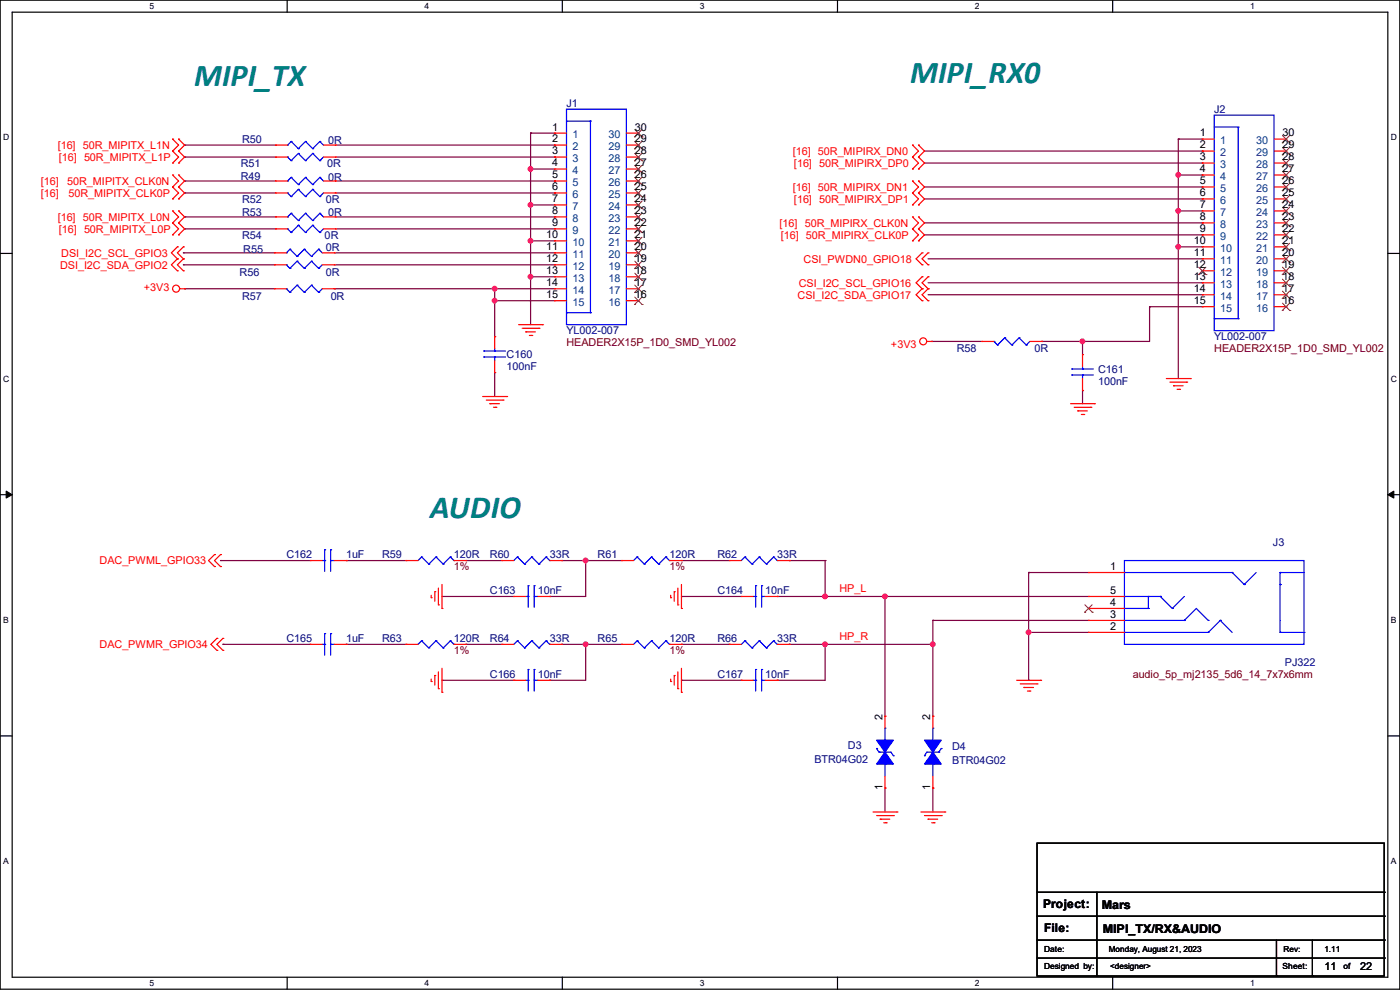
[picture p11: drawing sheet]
<svg xmlns="http://www.w3.org/2000/svg" width="297mm" height="210mm" viewBox="0 0 297 210" stroke-linecap="round" stroke-linejoin="round" font-family="sans-serif">
<path d="M0 0h297v209.8h-297zM2.6 2.6h291.8v204.7h-291.8z" fill="none" stroke="#000" stroke-width=".25"/>
<g fill="#fff">
<path d="M31.7 .3h1v2h-1z"/>
<path d="M31.7 207.6h1v1.9h-1z"/>
</g>
<path d="M60.9 0v2.6M60.9 207.3v2.5" fill="none" stroke="#000" stroke-width=".25"/>
<g fill="#fff">
<path d="M90.1 .3h1v2h-1z"/>
<path d="M90.1 207.6h1v1.9h-1z"/>
</g>
<path d="M119.3 0v2.6M119.3 207.3v2.5" fill="none" stroke="#000" stroke-width=".25"/>
<g fill="#fff">
<path d="M148.5 .3h.9v2h-.9z"/>
<path d="M148.5 207.6h.9v1.9h-.9z"/>
</g>
<path d="M177.7 0v2.6M177.7 207.3v2.5" fill="none" stroke="#000" stroke-width=".25"/>
<g fill="#fff">
<path d="M206.8 .3h1v2h-1z"/>
<path d="M206.8 207.6h1v1.9h-1z"/>
</g>
<path d="M236.1 0v2.6M236.1 207.3v2.5" fill="none" stroke="#000" stroke-width=".25"/>
<g fill="#fff">
<path d="M265.2 .3h1v2h-1z"/>
<path d="M265.2 207.6h1v1.9h-1z"/>
<path d="M.7 28.2h1.2v1.9h-1.2z"/>
<path d="M295.1 28.2h1.2v1.9h-1.2z"/>
<path d="M.7 79.3h1.2v2h-1.2z"/>
<path d="M295.1 79.3h1.2v2h-1.2z"/>
</g>
<path d="M0 53.8h2.6M294.4 53.8h2.6" fill="none" stroke="#000" stroke-width=".25"/>
<g fill="#fff">
<path d="M.7 130.5h1.2v2h-1.2z"/>
<path d="M295.1 130.5h1.1v2h-1.1z"/>
</g>
<path d="M0 104.9h2.6M294.4 104.9h2.6" fill="none" stroke="#000" stroke-width=".25"/>
<path d="M1.3 104.2l1.3 .7-1.3 .8zM294.4 104.9l1.3-.7v1.5z" fill="#000" stroke="#000" stroke-width=".21"/>
<g fill="#fff">
<path d="M.7 181.7h1.2v2h-1.2z"/>
<path d="M295.1 181.7h1.1v2h-1.1z"/>
</g>
<g fill="none" stroke="#000" stroke-width=".25">
<path d="M0 156.1h2.6M294.4 156.1h2.6M220 178.9h73.7v28.2h-73.7zM220 189.3h73.7M220 194.4h73.7M220 199.4h73.7M232.7 189.3v17.8M270.8 199.4v7.7M278.4 199.4v7.7M293.7 189.3h.1M293.7 194.4h.1M293.7 199.4h.1"/>
<path d="M220 203.2h73.7M232.7 207.1h.1M270.8 207.1h.1M278.4 207.1h.1M293.7 203.2h.1"/>
</g>
<g fill="none" stroke="#800040" stroke-width=".25">
<path d="M39.2 30.8h.1M39.2 33.3h.1M39.2 38.4h.1M39.2 30.8h19.3M39.2 33.3h19.3M39.2 38.4h19.3M71.2 30.8h46.4M71.2 33.3h46.4M71.2 38.4h46.4M112.6 28.2h.1M112.6 35.9h.1M112.6 28.2h5"/>
<path d="M112.6 28.2v40.7M112.6 35.9h5M117.6 30.8h.1M117.6 33.3h.1M117.6 38.4h.1M196.1 32h59M196.1 34.6h59M196.1 39.7h59M250 29.5h.1M250 37.1h.1M250 29.5h5.1M250 29.5v50.8"/>
<path d="M250 37.1h5.1M255.1 32h.1M255.1 34.6h.1M255.1 39.7h.1M255.1 37.1h.1M38.9 56.2h.1M38.9 53.6h.1M38.9 53.6h19.3M38.9 56.2h19.3M39.2 46h.1M39.2 48.6h.1M39.2 40.9h.1"/>
<path d="M39.2 40.9h19.3M39.2 46h19.3M39.2 48.6h19.3M70.9 53.6h46.7M70.9 56.2h46.7M71.2 40.9h46.4M71.2 46h46.4M71.2 48.6h46.4M112.6 43.5h.1M112.6 51.1h.1M112.6 58.7h.1M112.6 43.5h5"/>
<path d="M112.6 51.1h5M112.6 58.7h5M117.6 40.9h.1M117.6 46h.1M117.6 48.6h.1M117.6 53.6h.1M117.6 56.2h.1M196.1 42.2h59M196.1 47.3h59M196.1 49.8h59M196.9 54.9h58.2M196.9 60h58.2"/>
<path d="M250 44.7h.1M250 52.4h.1M250 44.7h5.1M250 52.4h5.1M255.1 42.2h.1M255.1 47.3h.1M255.1 49.8h.1M255.1 54.9h.1M255.1 60h.1M39.2 61.3h.1M39.2 61.3h19M70.9 61.3h.1"/>
<path d="M70.9 61.3h46.7M104.9 63.8h.1M104.9 71.4h.1M104.9 79h.1M104.9 61.3h.1M104.9 63.8h12.7M104.9 61.3v10.1M104.9 79v5.1M196.9 62.5h58.2M197.7 72.4h.1M197.7 72.4h10.6M221 72.4h.1"/>
<path d="M229.7 72.4h.1M229.7 72.4v2.8M243.9 65.1h.1M243.9 65.1v7.3h-22.9M243.9 65.1h11.2M255.1 62.5h.1M229.7 82.8h.1M229.7 82.8v2.8M46.8 118.9h.1M46.8 118.9h19M73.4 118.9h.1M73.4 118.9h12.7"/>
<path d="M98.8 118.9h.1M98.8 118.9h7.7M119.2 118.9h.1M119.2 118.9h12.7M124.2 118.9h.1M124.2 118.9v7.6h-7.6M144.6 118.9h.1M144.6 118.9h10.1M167.4 118.9h.1M167.4 118.9h7.6M175 118.9h.1M175 118.9v7.6"/>
<path d="M47.3 136.7h.1M47.3 136.7h18.5M73.4 136.7h.1M73.4 136.7h12.7M93.8 126.5h.1M93.8 126.5h15.2M98.8 136.7h.1M98.8 136.7h7.7M116.6 126.5h.1M119.2 136.7h.1M119.2 136.7h12.7M124.2 136.7h.1"/>
<path d="M124.2 136.7v7.6h-7.6M144.6 136.7h.1M144.6 126.5h.1M144.6 136.7h10.1M144.6 126.5h12.7M164.9 126.5h.1M164.9 126.5h66M167.4 136.7h.1M167.4 136.7h30.5M175 136.7h.1M175 126.5h.1M175 136.7v7.6h-10.1"/>
<path d="M187.7 126.5h.1M187.7 126.5v25.4M197.9 131.6h.1M197.9 131.6v20.3M197.9 131.6h33M218.2 134.2h.1M218.2 121.5h.1M218.2 134.2h12.7M218.2 121.5v22.8M218.2 121.5h12.7M93.8 144.3h.1M93.8 144.3h15.2"/>
<path d="M116.6 144.3h.1M144.6 144.3h.1M144.6 144.3h12.7M164.9 144.3h.1M187.7 151.9h.1M197.9 151.9h.1M218.2 144.3h.1M187.7 167.2h.1M187.7 167.2v5.1M197.9 167.2h.1M197.9 167.2v5.1"/>
</g>
<g fill="#f0f" stroke="#f0f" stroke-width=".25">
<circle cx="112.5" cy="35.8" r=".49"/>
<circle cx="112.5" cy="43.5" r=".49"/>
<circle cx="112.5" cy="58.7" r=".49"/>
<circle cx="112.5" cy="51.1" r=".49"/>
<circle cx="104.9" cy="63.8" r=".49"/>
<circle cx="124.2" cy="136.7" r=".49"/>
<circle cx="124.2" cy="118.9" r=".49"/>
<circle cx="175" cy="126.5" r=".49"/>
<circle cx="197.9" cy="136.7" r=".49"/>
<circle cx="175" cy="136.7" r=".49"/>
<circle cx="187.7" cy="126.5" r=".49"/>
<circle cx="218.2" cy="134.1" r=".49"/>
<circle cx="229.6" cy="72.4" r=".49"/>
<circle cx="250" cy="37.1" r=".49"/>
<circle cx="250" cy="44.7" r=".49"/>
<circle cx="250" cy="52.3" r=".49"/>
<circle cx="104.9" cy="61.2" r=".49"/>
</g>
<g fill="none" stroke="#f00" stroke-width=".25">
<path d="M36.6 32h.1M36.6 29.5h.1M36.6 34.6h.1M36.6 39.7h.1M36.6 37.1h.1M36.6 29.5l1.3 1.3-1.3 1.2M36.6 32l1.3 1.3-1.3 1.3M36.6 37.1l1.3 1.3-1.3 1.3M36.6 39.7l1.3 1.2-1.3 1.3M37.9 29.5h.1M37.9 32h.1M37.9 34.6h.1"/>
<path d="M37.9 37.1h.1M37.9 39.7h.1M37.9 29.5l1.3 1.3-1.3 1.2M37.9 32l1.3 1.3-1.3 1.3M37.9 37.1l1.3 1.3-1.3 1.3M37.9 39.7l1.3 1.2-1.3 1.3M58.5 30.8h.1M58.5 33.3h.1M58.5 38.4h.1M58.5 30.8h2.5M58.5 33.3h2.5M58.5 38.4h2.5"/>
<path d="M68.6 30.8h2.6M68.6 33.3h2.6M68.6 38.4h2.6M71.2 30.8h.1M71.2 33.3h.1M71.2 38.4h.1M117.6 28.2h.1M117.6 30.8h.1M117.6 33.3h.1M117.6 35.9h.1M117.6 38.4h.1M117.6 30.8h2.6"/>
<path d="M117.6 33.3h2.6M117.6 28.2h2.6M117.6 35.9h2.6M117.6 38.4h2.6M132.9 30.8h2.5M132.9 33.3h2.5M132.9 28.2h2.5M132.9 35.9h2.5M132.9 38.4h2.5M135.4 28.2h.1M135.4 30.8h.1M135.4 33.3h.1"/>
<path d="M135.4 35.9h.1M135.4 38.4h.1M193.6 33.3h.1M193.6 30.8h.1M193.6 38.4h.1M193.6 35.9h.1M193.6 30.8l1.3 1.2-1.3 1.3M193.6 38.4l1.3 1.3-1.3 1.2M193.6 33.3l1.3 1.3-1.3 1.3M194.9 30.8h.1M194.9 33.3h.1M194.9 38.4h.1"/>
<path d="M194.9 35.9h.1M194.9 30.8l1.2 1.2-1.2 1.3M194.9 38.4l1.2 1.3-1.2 1.2M194.9 33.3l1.2 1.3-1.2 1.3M255.1 29.5h.1M255.1 32h.1M255.1 34.6h.1M255.1 37.1h.1M255.1 39.7h.1M255.1 29.5h2.5M255.1 32h2.5M255.1 34.6h2.5"/>
<path d="M255.1 37.1h2.5M255.1 39.7h2.5M270.3 29.5h2.5M270.3 32h2.5M270.3 34.6h2.5M270.3 37.1h2.5M270.3 39.7h2.5M272.8 29.5h.1M272.8 32h.1M272.8 34.6h.1M272.8 37.1h.1M272.8 39.7h.1"/>
<path d="M36.6 47.3h.1M36.6 44.7h.1M36.6 49.8h.1M36.6 42.2h.1M36.6 44.7l1.3 1.3-1.3 1.3M36.6 47.3l1.3 1.3-1.3 1.2M37.6 54.9h.1M37.6 57.4h.1M37.6 52.4h.1M37.6 54.9l-1.2 1.3 1.2 1.2M37.6 52.4l-1.2 1.2 1.2 1.3M37.9 44.7h.1"/>
<path d="M37.9 47.3h.1M37.9 49.8h.1M37.9 42.2h.1M37.9 44.7l1.3 1.3-1.3 1.3M37.9 47.3l1.3 1.3-1.3 1.2M38.9 54.9h.1M38.9 57.4h.1M38.9 52.4h.1M38.9 54.9l-1.3 1.3 1.3 1.2M38.9 52.4l-1.3 1.2 1.3 1.3M58.2 56.2h.1M58.2 53.6h.1"/>
<path d="M58.2 56.2h2.5M58.2 53.6h2.5M58.5 48.6h.1M58.5 46h.1M58.5 40.9h.1M58.5 48.6h2.5M58.5 46h2.5M58.5 40.9h2.5M68.4 56.2h2.5M68.4 53.6h2.5M68.6 48.6h2.6M68.6 46h2.6"/>
<path d="M68.6 40.9h2.6M70.9 56.2h.1M70.9 53.6h.1M71.2 48.6h.1M71.2 46h.1M71.2 40.9h.1M117.6 40.9h.1M117.6 43.5h.1M117.6 46h.1M117.6 48.6h.1M117.6 51.1h.1M117.6 53.6h.1"/>
<path d="M117.6 56.2h.1M117.6 58.7h.1M117.6 48.6h2.6M117.6 46h2.6M117.6 40.9h2.6M117.6 56.2h2.6M117.6 43.5h2.6M117.6 51.1h2.6M117.6 53.6h2.6M117.6 58.7h2.6M132.9 48.6h2.5M132.9 46h2.5"/>
<path d="M132.9 40.9h2.5M132.9 56.2h2.5M132.9 43.5h2.5M132.9 51.1h2.5M132.9 53.6h2.5M132.9 58.7h2.5M135.4 40.9h.1M135.4 43.5h.1M135.4 46h.1M135.4 48.6h.1M135.4 51.1h.1M135.4 53.6h.1"/>
<path d="M135.4 56.2h.1M135.4 58.7h.1M193.6 40.9h.1M193.6 48.6h.1M193.6 46h.1M193.6 43.5h.1M193.6 51.1h.1M193.6 46l1.3 1.3-1.3 1.3M193.6 40.9l1.3 1.3-1.3 1.3M193.6 48.6l1.3 1.2-1.3 1.3M194.9 40.9h.1M194.9 46h.1"/>
<path d="M194.9 48.6h.1M194.9 43.5h.1M194.9 51.1h.1M194.9 46l1.2 1.3-1.2 1.3M194.9 40.9l1.2 1.3-1.2 1.3M194.9 48.6l1.2 1.2-1.2 1.3M195.6 58.7h.1M195.6 53.6h.1M195.6 56.2h.1M195.6 58.7l-1.2 1.3 1.2 1.3M195.6 53.6l-1.2 1.3 1.2 1.3M196.9 58.7h.1"/>
<path d="M196.9 53.6h.1M196.9 56.2h.1M196.9 58.7l-1.3 1.3 1.3 1.3M196.9 53.6l-1.3 1.3 1.3 1.3M255.1 42.2h.1M255.1 44.7h.1M255.1 47.3h.1M255.1 49.8h.1M255.1 52.4h.1M255.1 54.9h.1M255.1 57.4h.1M255.1 60h.1"/>
<path d="M255.1 42.2h2.5M255.1 44.7h2.5M255.1 47.3h2.5M255.1 49.8h2.5M255.1 52.4h2.5M255.1 54.9h2.5M255.1 57.4h2.5M255.1 60h2.5M270.3 42.2h2.5M270.3 44.7h2.5M270.3 47.3h2.5M270.3 49.8h2.5"/>
<path d="M270.3 52.4h2.5M270.3 54.9h2.5M270.3 57.4h2.5M270.3 60h2.5M272.8 42.2h.1M272.8 44.7h.1M272.8 47.3h.1M272.8 49.8h.1M272.8 52.4h.1M272.8 54.9h.1M272.8 57.4h.1M272.8 60h.1"/>
<path d="M38.1 61.3h1.1M39.2 61.3h.1M58.2 61.3h.1M58.2 61.3h2.5M68.4 61.3h2.5M70.9 61.3h.1M104.9 71.4h.1M104.9 79h.1M104.9 71.4v2.6M104.9 76.5v2.5M110 68.9h5.1M110.8 69.6h3.5"/>
<path d="M111.5 70.4h.1M111.5 70.4h2.1M112.3 71.2h.5M112.8 71.2h.1M114.3 69.6h.1M115.1 68.9h.1M117.6 61.3h.1M117.6 63.8h.1M117.6 61.3h2.6M117.6 63.8h2.6M132.9 61.3h2.5M132.9 63.8h2.5"/>
<path d="M135.4 61.3h.1M135.4 63.8h.1M195.6 61.3h.1M195.6 63.8h.1M195.6 61.3l-1.2 1.2 1.2 1.3M196.6 72.4h1.1M196.9 61.3h.1M196.9 63.8h.1M196.9 61.3l-1.3 1.2 1.3 1.3M197.7 72.4h.1M208.3 72.4h.1M208.3 72.4h2.6"/>
<path d="M218.5 72.4h2.5M221 72.4h.1M229.7 75.2h.1M229.7 75.2v2.6M255.1 62.5h.1M255.1 65.1h.1M255.1 62.5h2.5M255.1 65.1h2.5M270.3 62.5h2.5M270.3 65.1h2.5M272.8 62.5h.1M272.8 65.1h.1"/>
<path d="M102.4 84.1h5.1M103.2 84.9h3.5M103.9 85.6h.1M103.9 85.6h2.1M104.7 86.4h.5M105.2 86.4h.1M106.7 84.9h.1M107.5 84.1h.1M227.1 85.6h5.1M227.9 86.4h3.5M228.6 87.2h.1M228.6 87.2h2.1"/>
<path d="M229.4 87.9h.5M229.7 82.8h.1M229.7 80.3v2.5M229.9 87.9h.1M231.4 86.4h.1M232.2 85.6h.1M247.4 80.3h5.1M248.2 81.1h3.6M249 81.8h.1M249 81.8h2M249.7 82.6h.5M250.2 82.6h.1"/>
<path d="M251.8 81.1h.1M252.5 80.3h.1M45.5 117.6h.1M45.5 117.6l-1.3 1.3 1.3 1.3M46.8 117.6h.1M46.8 117.6l-1.3 1.3 1.3 1.3M65.8 118.9h.1M65.8 118.9h2.6M70.9 118.9h2.5M73.4 118.9h.1M86.1 118.9h.1M86.1 118.9h2.6"/>
<path d="M96.3 118.9h2.5M98.8 118.9h.1M106.5 118.9h.1M106.5 118.9h2.5M116.6 118.9h2.6M119.2 118.9h.1M131.9 118.9h.1M131.9 118.9h2.5M142 118.9h2.6M144.6 118.9h.1M154.7 118.9h.1M154.7 118.9h2.6"/>
<path d="M164.9 118.9h2.5M167.4 118.9h.1M45.5 120.2h.1M46 135.4h.1M46 138h.1M46 135.4l-1.3 1.3 1.3 1.3M46.8 120.2h.1M47.3 135.4h.1M47.3 138h.1M47.3 135.4l-1.3 1.3 1.3 1.3M65.8 136.7h.1M65.8 136.7h2.6"/>
<path d="M70.9 136.7h2.5M73.4 136.7h.1M86.1 136.7h.1M86.1 136.7h2.6M91.5 126.8h.1M91.5 126.3v.5M92.2 125.5h.1M92.2 125.5v2.1M93 128.3h.1M93 124.8v3.5M93.8 129.1h.1M93.8 124v5.1"/>
<path d="M96.3 136.7h2.5M98.8 136.7h.1M106.5 136.7h.1M106.5 136.7h2.5M109 126.5h.1M109 126.5h2.5M114.1 126.5h2.5M116.6 126.5h.1M116.6 136.7h2.6M119.2 136.7h.1M131.9 136.7h.1M131.9 136.7h2.5"/>
<path d="M142 136.7h2.6M142.3 126.8h.1M142.3 126.3v.5M143 125.5h.1M143 125.5v2.1M143.8 128.3h.1M143.8 124.8v3.5M144.6 129.1h.1M144.6 136.7h.1M144.6 124v5.1M154.7 136.7h.1M154.7 136.7h2.6"/>
<path d="M157.3 126.5h.1M157.3 126.5h2.5M162.3 126.5h2.6M164.9 126.5h.1M164.9 136.7h2.5M167.4 136.7h.1M230.9 121.5h.1M230.9 126.5h.1M230.9 129.1h.1M230.9 131.6h.1M230.9 134.2h.1M230.9 126.5h7.6"/>
<path d="M230.9 121.5h7.6M230.9 129.1h7.6M230.9 131.6h7.6M230.9 134.2h7.6M91.5 144.6h.1M91.5 144.1v.5M92.2 143.3h.1M92.2 143.3v2M93 146.1h.1M93 142.5v3.6M93.8 146.9h.1M93.8 141.8v5.1"/>
<path d="M109 144.3h.1M109 144.3h2.5M114.1 144.3h2.5M116.6 144.3h.1M142.3 144.6h.1M142.3 144.1v.5M143 143.3h.1M143 143.3v2M143.8 146.1h.1M143.8 142.5v3.6M144.6 146.9h.1M144.6 141.8v5.1"/>
<path d="M157.3 144.3h.1M157.3 144.3h2.5M162.3 144.3h2.6M164.9 144.3h.1M187.7 151.9h.1M187.7 151.9v2.6M197.9 151.9h.1M197.9 151.9v2.6M215.7 144.3h5.1M216.5 145.1h3.5M217.2 145.8h.1M217.2 145.8h2"/>
<path d="M218 146.6h.5M218.5 146.6h.1M220 145.1h.1M220.8 144.3h.1M185.2 172.3h5.1M186 173h3.5M186.7 173.8h.1M186.7 173.8h2.1M187.5 174.5h.5M187.7 167.2h.1M187.7 164.6v2.6M188 174.5h.1"/>
<path d="M189.5 173h.1M190.3 172.3h.1M195.4 172.3h5M196.1 173h3.6M196.9 173.8h.1M196.9 173.8h2M197.7 174.5h.5M197.9 167.2h.1M197.9 164.6v2.6M198.2 174.5h.1M199.7 173h.1M200.4 172.3h.1"/>
<circle cx="37.4" cy="61.2" r=".74"/>
<circle cx="195.9" cy="72.4" r=".74"/>
</g>
<g fill="none" stroke="#00f" stroke-width=".25">
<path d="M61 30.8h.1M61 33.3h.1M61 38.4h.1M61 33.3l.8 .8M61.8 30h.1M61.8 34.1h.1M61.8 37.6h.1M61.8 30l1.5 1.5M61.8 30l-.8 .8M61.8 37.6l1.5 1.6M61.8 37.6l-.8 .8M63.3 31.5h.1"/>
<path d="M63.3 32.6h.1M63.3 39.2h.1M63.3 32.6l1.5 1.5M63.3 32.6l-1.5 1.5M64.8 30h.1M64.8 34.1h.1M64.8 37.6h.1M64.8 30l1.5 1.5M64.8 30l-1.5 1.5M64.8 37.6l1.5 1.6M64.8 37.6l-1.5 1.6M66.3 31.5h.1"/>
<path d="M66.3 32.6h.1M66.3 39.2h.1M66.3 32.6l1.6 1.5M66.3 32.6l-1.5 1.5M67.9 30h.1M67.9 34.1h.1M67.9 37.6h.1M67.9 30l.7 .8M67.9 30l-1.6 1.5M67.9 37.6l.7 .8M67.9 37.6l-1.6 1.6M68.6 33.3l-.7 .8"/>
<path d="M120.2 23.2h12.7v45.7h-12.7zM120.2 25.7h5.1M125.3 25.7h.1M125.3 25.7v40.6M257.6 24.4h12.7v45.7h-12.7zM257.6 27h5.1M262.7 27h.1M262.7 27v40.6M60.7 56.2h.1M60.7 53.6h.1M60.7 56.2l.8 .7M61 48.6h.1"/>
<path d="M61 46h.1M61 40.9h.1M61 48.6l.8 .7M61 40.9l.8 .8M61.5 56.9h.1M61.5 52.9h.1M61.5 52.9l1.5 1.5M61.5 52.9l-.8 .7M61.8 49.3h.1M61.8 45.3h.1M61.8 41.7h.1M61.8 45.3l1.5 1.5"/>
<path d="M61.8 45.3l-.8 .7M63 55.4h.1M63 54.4h.1M63 55.4l1.6 1.5M63 55.4l-1.5 1.5M63.3 47.8h.1M63.3 46.8h.1M63.3 40.2h.1M63.3 47.8l1.5 1.5M63.3 47.8l-1.5 1.5M63.3 40.2l1.5 1.5M63.3 40.2l-1.5 1.5"/>
<path d="M64.6 56.9h.1M64.6 52.9h.1M64.6 52.9l1.5 1.5M64.6 52.9l-1.6 1.5M64.8 49.3h.1M64.8 45.3h.1M64.8 41.7h.1M64.8 45.3l1.5 1.5M64.8 45.3l-1.5 1.5M66.1 55.4h.1M66.1 54.4h.1M66.1 55.4l1.5 1.5"/>
<path d="M66.1 55.4l-1.5 1.5M66.3 47.8h.1M66.3 46.8h.1M66.3 40.2h.1M66.3 47.8l1.6 1.5M66.3 47.8l-1.5 1.5M66.3 40.2l1.6 1.5M66.3 40.2l-1.5 1.5M67.6 56.9h.1M67.6 52.9h.1M67.6 52.9l.8 .7M67.6 52.9l-1.5 1.5"/>
<path d="M67.9 49.3h.1M67.9 45.3h.1M67.9 41.7h.1M67.9 45.3l.7 .7M67.9 45.3l-1.6 1.5M68.4 56.2l-.8 .7M68.6 48.6l-.7 .7M68.6 40.9l-.7 .8M60.7 61.3h.1M60.7 61.3l.8 .7M61.5 62h.1M63 60.5h.1"/>
<path d="M63 60.5l1.6 1.5M63 60.5l-1.5 1.5M64.6 62h.1M66.1 60.5h.1M66.1 60.5l1.5 1.5M66.1 60.5l-1.5 1.5M67.6 62h.1M68.4 61.3l-.8 .7M102.7 74.5h.1M102.7 75.7h.1M102.7 74.5h4.5M102.7 75.7h4.5"/>
<path d="M104.9 75.7h.1M104.9 74.5h.1M104.9 74v.5M104.9 75.7v.8M120.2 66.3h.1M120.2 66.3h5.1M125.3 66.3h.1M210.9 72.4h.1M210.9 72.4l.7 .8M211.6 73.2h.1M213.1 71.7h.1M213.1 71.7l1.6 1.5"/>
<path d="M213.1 71.7l-1.5 1.5M214.7 73.2h.1M216.2 71.7h.1M216.2 71.7l1.5 1.5M216.2 71.7l-1.5 1.5M217.7 73.2h.1M218.5 72.4l-.8 .8M227.4 78.3h.1M227.4 79.5h.1M227.4 78.3h4.5M227.4 79.5h4.5M229.7 79.5h.1"/>
<path d="M229.7 78.3h.1M229.7 77.8v.5M229.7 79.5v.8M257.6 67.6h.1M257.6 67.6h5.1M262.7 67.6h.1M68.4 118.9h.5M68.9 116.6h.1M68.9 118.9h.1M68.9 116.6v4.6M70.1 118.9h.1M70.1 116.6h.1"/>
<path d="M70.1 116.6v4.6M70.1 118.9h.8M89.5 118.2h.1M89.5 118.2l-.8 .7M89.5 118.2l1.5 1.5M91 119.7h.1M92.5 118.2h.1M92.5 118.2l-1.5 1.5M92.5 118.2l1.5 1.5M94 119.7h.1M95.5 118.2h.1M95.5 118.2l-1.5 1.5"/>
<path d="M95.5 118.2l.8 .7M96.3 118.9h.1M109.8 118.2h.1M109.8 118.2l-.8 .7M109.8 118.2l1.5 1.5M111.3 119.7h.1M112.8 118.2h.1M112.8 118.2l-1.5 1.5M112.8 118.2l1.5 1.5M114.3 119.7h.1M115.9 118.2h.1M115.9 118.2l-1.6 1.5"/>
<path d="M115.9 118.2l.7 .7M116.6 118.9h.1M135.2 118.2h.1M135.2 118.2l-.8 .7M135.2 118.2l1.5 1.5M136.7 119.7h.1M138.2 118.2h.1M138.2 118.2l-1.5 1.5M138.2 118.2l1.5 1.5M139.7 119.7h.1M141.3 118.2h.1M141.3 118.2l-1.6 1.5"/>
<path d="M141.3 118.2l.7 .7M142 118.9h.1M158 118.2h.1M158 118.2l-.7 .7M158 118.2l1.6 1.5M159.6 119.7h.1M161.1 118.2h.1M161.1 118.2l-1.5 1.5M161.1 118.2l1.5 1.5M162.6 119.7h.1M164.1 118.2h.1M164.1 118.2l-1.5 1.5"/>
<path d="M164.1 118.2l.8 .7M164.9 118.9h.1M238.5 118.9h38.1v17.8h-38.1zM68.4 136.7h.5M68.9 134.4h.1M68.9 136.7h.1M68.9 134.4v4.6M70.1 136.7h.1M70.1 134.4h.1M70.1 136.7h.8M70.1 134.4v4.6M89.5 135.9h.1"/>
<path d="M89.5 135.9l-.8 .8M89.5 135.9l1.5 1.6M91 137.5h.1M92.5 135.9h.1M92.5 135.9l-1.5 1.6M92.5 135.9l1.5 1.6M94 137.5h.1M95.5 135.9h.1M95.5 135.9l-1.5 1.6M95.5 135.9l.8 .8M96.3 136.7h.1M109.8 135.9h.1"/>
<path d="M109.8 135.9l-.8 .8M109.8 135.9l1.5 1.6M111.3 137.5h.1M111.5 126.5h.6M112.1 124.2h.1M112.1 126.5h.1M112.1 124.2v4.6M112.8 135.9h.1M112.8 135.9l-1.5 1.6M112.8 135.9l1.5 1.6M113.3 126.5h.1M113.3 124.2h.1"/>
<path d="M113.3 126.5h.8M113.3 124.2v4.6M114.3 137.5h.1M115.9 135.9h.1M115.9 135.9l-1.6 1.6M115.9 135.9l.7 .8M116.6 136.7h.1M135.2 135.9h.1M135.2 135.9l-.8 .8M135.2 135.9l1.5 1.6M136.7 137.5h.1M138.2 135.9h.1"/>
<path d="M138.2 135.9l-1.5 1.6M138.2 135.9l1.5 1.6M139.7 137.5h.1M141.3 135.9h.1M141.3 135.9l-1.6 1.6M141.3 135.9l.7 .8M142 136.7h.1M158 135.9h.1M158 135.9l-.7 .8M158 135.9l1.6 1.6M159.6 137.5h.1M159.8 126.5h.5"/>
<path d="M160.3 124.2h.1M160.3 126.5h.1M160.3 124.2v4.6M161.1 135.9h.1M161.1 135.9l-1.5 1.6M161.1 135.9l1.5 1.6M161.6 126.5h.1M161.6 124.2h.1M161.6 126.5h.7M161.6 124.2v4.6M162.6 137.5h.1M164.1 135.9h.1"/>
<path d="M164.1 135.9l-1.5 1.6M164.1 135.9l.8 .8M164.9 136.7h.1M238.5 126.5h7.7M238.5 129.1h5.1M238.5 121.5h22.9M238.5 134.2h17.8M238.5 131.6h12.7M243.6 129.1h.1M243.6 126.5h.1M243.6 126.5v2.6M246.2 126.5h.1"/>
<path d="M246.2 126.5l2.5 2.6M248.7 129.1h.1M251.2 131.6h.1M251.2 131.6l2.6-2.5 2.5 2.5M251.2 126.5l-2.5 2.6M256.3 131.6h.1M256.3 134.2h.1M258.9 131.6h.1M258.9 131.6l2.5 2.6M258.9 131.6l-2.6 2.6M261.4 121.5h.1M261.4 121.5l2.5 2.5"/>
<path d="M263.9 124h.1M266.5 121.5l-2.6 2.5M271.6 121.5h.1M271.6 124h.1M271.6 134.2h.1M271.6 121.5h5M271.6 121.5v12.7M271.6 134.2h5M276.6 134.2h.1M111.5 144.3h.6M112.1 142h.1M112.1 144.3h.1"/>
<path d="M112.1 142v4.6M113.3 144.3h.1M113.3 142h.1M113.3 144.3h.8M113.3 142v4.6M159.8 144.3h.5M160.3 142h.1M160.3 144.3h.1M160.3 142v4.6M161.6 144.3h.1M161.6 142h.1M161.6 142v4.6"/>
<path d="M161.6 144.3h.7M186 158.8h.1M186 158.8l.5 .8M186.5 159.6h.1M186.5 159.6h2.5l.5 .7M187.7 154.5h.1M187.7 154.5v2.5M197.9 154.5h.1M197.9 154.5v2.5M199.2 159.6h.1M199.2 159.6h-2.6l-.5 .7M199.7 158.8h.1"/>
<path d="M199.7 158.8l-.5 .8M187.7 162.1h.1M187.7 162.1v2.5M189.5 160.3h.1M196.1 160.3h.1M197.9 162.1h.1M197.9 162.1v2.5"/>
</g>
<g fill="none" stroke="#804000" stroke-width=".21">
<path d="M134.6 29h.1M134.6 31.6h.1M134.6 34.1h.1M134.6 36.7h.1M134.6 39.2h.1M134.7 27.5l1.5 1.5M134.7 30l1.5 1.6M134.7 32.6l1.5 1.5M134.7 35.1l1.5 1.6M134.7 37.6l1.5 1.6M136.2 27.5l-1.6 1.5M136.2 30l-1.6 1.6"/>
<path d="M136.2 32.6l-1.6 1.5M136.2 35.1l-1.6 1.6M136.2 37.6l-1.6 1.6M136.2 29h.1M136.2 31.6h.1M136.2 34.1h.1M136.2 36.7h.1M136.2 39.2h.1M272 30.3h.1M272 32.9h.1M272 35.4h.1M272 37.9h.1"/>
<path d="M272.1 28.7l1.5 1.6M272.1 31.3l1.5 1.6M272.1 33.8l1.5 1.6M272.1 36.4l1.5 1.5M272.1 38.9l1.5 1.6M273.6 28.7l-1.6 1.6M273.6 31.3l-1.6 1.6M273.6 33.8l-1.6 1.6M273.6 36.4l-1.6 1.5M273.6 38.9l-1.6 1.6M273.6 30.3h.1M273.6 32.9h.1"/>
<path d="M273.6 35.4h.1M273.6 37.9h.1M134.6 41.7h.1M134.6 44.3h.1M134.6 46.8h.1M134.6 49.4h.1M134.6 51.9h.1M134.6 54.4h.1M134.6 57h.1M134.6 59.5h.1M134.7 40.2l1.5 1.5M134.7 42.7l1.5 1.6"/>
<path d="M134.7 45.3l1.5 1.5M134.7 47.8l1.5 1.6M134.7 50.3l1.5 1.6M134.7 52.9l1.5 1.5M134.7 55.4l1.5 1.6M134.7 58l1.5 1.5M136.2 40.2l-1.6 1.5M136.2 42.7l-1.6 1.6M136.2 45.3l-1.6 1.5M136.2 47.8l-1.6 1.6M136.2 50.3l-1.6 1.6M136.2 52.9l-1.6 1.5"/>
<path d="M136.2 55.4l-1.6 1.6M136.2 58l-1.6 1.5M136.2 41.7h.1M136.2 44.3h.1M136.2 46.8h.1M136.2 49.4h.1M136.2 51.9h.1M136.2 54.4h.1M136.2 57h.1M136.2 59.5h.1M254.3 58.3h.1M254.3 56.7l1.6 1.6"/>
<path d="M255.8 56.7l-1.5 1.6M255.9 58.3h.1M272 40.5h.1M272 43h.1M272 45.6h.1M272 48.1h.1M272 50.6h.1M272 53.2h.1M272 55.7h.1M272 58.3h.1M272.1 41.4l1.5 1.6M272.1 44l1.5 1.6"/>
<path d="M272.1 46.5l1.5 1.6M272.1 49.1l1.5 1.5M272.1 51.6l1.5 1.6M272.1 54.1l1.5 1.6M272.1 56.7l1.5 1.6M272.1 59.2l1.5 1.6M273.6 41.4l-1.6 1.6M273.6 44l-1.6 1.6M273.6 46.5l-1.6 1.6M273.6 49.1l-1.6 1.5M273.6 51.6l-1.6 1.6M273.6 54.1l-1.6 1.6"/>
<path d="M273.6 56.7l-1.6 1.6M273.6 59.2l-1.6 1.6M273.6 40.5h.1M273.6 43h.1M273.6 45.6h.1M273.6 48.1h.1M273.6 50.6h.1M273.6 53.2h.1M273.6 55.7h.1M273.6 58.3h.1M134.6 62.1h.1M134.6 64.6h.1"/>
<path d="M134.7 60.5l1.5 1.6M134.7 63l1.5 1.6M136.2 60.5l-1.6 1.6M136.2 63l-1.6 1.6M136.2 62.1h.1M136.2 64.6h.1M272 60.8h.1M272 63.3h.1M272 65.9h.1M272.1 61.8l1.5 1.5M272.1 64.3l1.5 1.6M273.6 61.8l-1.6 1.5"/>
<path d="M273.6 64.3l-1.6 1.6M273.6 60.8h.1M273.6 63.3h.1M273.6 65.9h.1M230.1 129.9h.1M230.2 128.3l1.5 1.6M231.7 128.3l-1.6 1.6M231.7 129.9h.1"/>
</g>
<g fill="#00f" stroke="#00f" stroke-width=".25">
<path d="M187.7 159.6l1.8 2.5h-3.5z" fill-rule="evenodd"/>
<path d="M186 157h3.5l-1.8 2.6z" fill-rule="evenodd"/>
<path d="M197.9 159.6l1.8 2.5h-3.6z" fill-rule="evenodd"/>
<path d="M196.1 157h3.6l-1.8 2.6z" fill-rule="evenodd"/>
</g>
<text font-size="6.9" fill="#008080" x="91.2" y="109.9">AUDIO</text>
<g font-size="6.8" fill="#008080">
<text x="193.1" y="17.7">MIPI_RX0</text>
<text x="41.2" y="18.2">MIPI_TX</text>
</g>
<g font-size="2.5">
<text x="221.3" y="192.7">Project:</text>
<text x="221.5" y="197.7">File:</text>
<text x="233.7" y="192.9">Mars</text>
<text x="234" y="198">MIPI_TX/RX&amp;AUDIO</text>
</g>
<g font-size="2.3" fill="#000080">
<text x="120.2" y="22.7">J1</text>
<text x="257.6" y="24">J2</text>
<text x="51.1" y="35.4">R51</text>
<text x="51.4" y="30.3">R50</text>
<text x="69.4" y="35.4">0R</text>
<text x="69.6" y="30.6">0R</text>
<text x="51.1" y="38.2">R49</text>
<text x="69.6" y="38.4">0R</text>
<text x="51.4" y="45.8">R53</text>
<text x="51.4" y="43">R52</text>
<text x="69.1" y="43">0R</text>
<text x="69.7" y="45.8">0R</text>
<text x="51.4" y="50.6">R54</text>
<text x="51.6" y="53.7">R55</text>
<text x="68.9" y="50.6">0R</text>
<text x="69.1" y="53.2">0R</text>
<text x="50.8" y="58.5">R56</text>
<text x="69.1" y="58.5">0R</text>
<text x="51.4" y="63.6">R57</text>
<text x="70.2" y="63.6">0R</text>
<text x="120.2" y="71">YL002-007</text>
<text x="107.5" y="76">C160</text>
<text x="203" y="74.8">R58</text>
<text x="219.5" y="74.8">0R</text>
<text x="257.6" y="72.2">YL002-007</text>
<text x="107.5" y="78.6">100nF</text>
<text x="233" y="79.1">C161</text>
<text x="233" y="81.6">100nF</text>
<text x="60.7" y="118.4">C162</text>
<text x="73.5" y="118.4">1uF</text>
<text x="81.1" y="118.4">R59</text>
<text x="96.3" y="118.4">120R</text>
<text x="103.9" y="118.4">R60</text>
<text x="116.6" y="118.4">33R</text>
<text x="126.8" y="118.4">R61</text>
<text x="142" y="118.4">120R</text>
<text x="152.2" y="118.4">R62</text>
<text x="164.9" y="118.4">33R</text>
<text x="270" y="115.9">J3</text>
<text x="103.9" y="126.1">C163</text>
<text x="114.1" y="126.1">10nF</text>
<text x="152.2" y="126.1">C164</text>
<text x="162.3" y="126.1">10nF</text>
<text x="60.7" y="136.2">C165</text>
<text x="73.5" y="136.2">1uF</text>
<text x="81.1" y="136.2">R63</text>
<text x="96.3" y="136.2">120R</text>
<text x="103.9" y="136.2">R64</text>
<text x="116.6" y="136.2">33R</text>
<text x="126.8" y="136.2">R65</text>
<text x="142" y="136.2">120R</text>
<text x="152.2" y="136.2">R66</text>
<text x="164.9" y="136.2">33R</text>
<text x="103.9" y="143.8">C166</text>
<text x="114.1" y="143.8">10nF</text>
<text x="152.2" y="143.8">C167</text>
<text x="162.3" y="143.8">10nF</text>
<text x="272.6" y="141.3">PJ322</text>
<text x="172.8" y="161.9">BTR04G02</text>
<text x="179.9" y="158.8">D3</text>
<text x="202" y="159.1">D4</text>
<text x="202" y="162.1">BTR04G02</text>
</g>
<g font-size="2.3">
<text x="117.1" y="27.7">1</text>
<text x="134.7" y="27.7">30</text>
<text x="254.6" y="29">1</text>
<text x="272.1" y="29">30</text>
<text x="117.1" y="30.2">2</text>
<text x="117.1" y="32.8">3</text>
<text x="117.1" y="35.3">4</text>
<text x="134.7" y="30.2">29</text>
<text x="134.7" y="32.8">28</text>
<text x="134.7" y="35.3">27</text>
<text x="254.6" y="31.5">2</text>
<text x="254.6" y="34">3</text>
<text x="272.1" y="31.5">29</text>
<text x="272.1" y="34">28</text>
<text x="117.1" y="37.8">5</text>
<text x="117.1" y="40.4">6</text>
<text x="134.7" y="37.8">26</text>
<text x="134.7" y="40.4">25</text>
<text x="254.6" y="36.6">4</text>
<text x="254.6" y="39.1">5</text>
<text x="254.6" y="41.7">6</text>
<text x="272.1" y="36.6">27</text>
<text x="272.1" y="39.1">26</text>
<text x="272.1" y="41.7">25</text>
<text x="117.1" y="42.9">7</text>
<text x="117.1" y="45.5">8</text>
<text x="134.7" y="42.9">24</text>
<text x="134.7" y="45.5">23</text>
<text x="254.6" y="44.2">7</text>
<text x="254.6" y="46.7">8</text>
<text x="272.1" y="44.2">24</text>
<text x="272.1" y="46.7">23</text>
<text x="115.9" y="50.5">10</text>
<text x="115.9" y="53.1">11</text>
<text x="117.1" y="48">9</text>
<text x="134.7" y="48">22</text>
<text x="134.7" y="50.5">21</text>
<text x="134.7" y="53.1">20</text>
<text x="253.3" y="51.8">10</text>
<text x="254.6" y="49.3">9</text>
<text x="272.1" y="49.3">22</text>
<text x="272.1" y="51.8">21</text>
<text x="115.9" y="55.6">12</text>
<text x="115.9" y="58.2">13</text>
<text x="134.7" y="55.6">19</text>
<text x="134.7" y="58.2">18</text>
<text x="253.3" y="54.4">11</text>
<text x="253.3" y="56.9">12</text>
<text x="253.3" y="59.4">13</text>
<text x="272.1" y="54.4">20</text>
<text x="272.1" y="56.9">19</text>
<text x="272.1" y="59.4">18</text>
<text x="115.9" y="60.7">14</text>
<text x="115.9" y="63.2">15</text>
<text x="134.7" y="60.7">17</text>
<text x="134.7" y="63.2">16</text>
<text x="253.3" y="62">14</text>
<text x="253.3" y="64.5">15</text>
<text x="272.1" y="62">17</text>
<text x="272.1" y="64.5">16</text>
<text x="235.5" y="120.9">1</text>
<text x="235.5" y="126">5</text>
<text x="235.5" y="128.5">4</text>
<text x="235.5" y="131.1">3</text>
<text x="235.5" y="133.6">2</text>
<text x="187.2" y="152.7" transform="rotate(-90 187.2 152.7)">2</text>
<text x="197.4" y="152.7" transform="rotate(-90 197.4 152.7)">2</text>
<text x="187.2" y="167.7" transform="rotate(-90 187.2 167.7)">1</text>
<text x="197.4" y="167.7" transform="rotate(-90 197.4 167.7)">1</text>
<text x="281" y="205.8">11</text>
<text x="288.6" y="205.8">22</text>
</g>
<g font-size="2.3" fill="#004080">
<text x="121.5" y="29.3">1</text>
<text x="129.1" y="29.3">30</text>
<text x="121.5" y="31.8">2</text>
<text x="121.5" y="34.4">3</text>
<text x="129.1" y="31.8">29</text>
<text x="129.1" y="34.4">28</text>
<text x="258.9" y="30.6">1</text>
<text x="258.9" y="33.1">2</text>
<text x="258.9" y="35.6">3</text>
<text x="266.5" y="30.6">30</text>
<text x="266.5" y="33.1">29</text>
<text x="266.5" y="35.6">28</text>
<text x="121.5" y="36.9">4</text>
<text x="121.5" y="39.5">5</text>
<text x="121.5" y="42">6</text>
<text x="129.1" y="36.9">27</text>
<text x="129.1" y="39.5">26</text>
<text x="129.1" y="42">25</text>
<text x="258.9" y="38.2">4</text>
<text x="258.9" y="40.7">5</text>
<text x="266.5" y="38.2">27</text>
<text x="266.5" y="40.7">26</text>
<text x="121.5" y="44.5">7</text>
<text x="121.5" y="47.1">8</text>
<text x="129.1" y="44.5">24</text>
<text x="129.1" y="47.1">23</text>
<text x="258.9" y="43.3">6</text>
<text x="258.9" y="45.8">7</text>
<text x="266.5" y="43.3">25</text>
<text x="266.5" y="45.8">24</text>
<text x="121.5" y="49.6">9</text>
<text x="121.5" y="52.2">10</text>
<text x="129.1" y="49.6">22</text>
<text x="129.1" y="52.2">21</text>
<text x="258.9" y="48.3">8</text>
<text x="258.9" y="50.9">9</text>
<text x="258.9" y="53.4">10</text>
<text x="266.5" y="48.3">23</text>
<text x="266.5" y="50.9">22</text>
<text x="266.5" y="53.4">21</text>
<text x="121.5" y="54.7">11</text>
<text x="121.5" y="57.2">12</text>
<text x="121.5" y="59.8">13</text>
<text x="129.1" y="54.7">20</text>
<text x="129.1" y="57.2">19</text>
<text x="129.1" y="59.8">18</text>
<text x="258.9" y="56">11</text>
<text x="258.9" y="58.5">12</text>
<text x="266.5" y="56">20</text>
<text x="266.5" y="58.5">19</text>
<text x="121.5" y="62.3">14</text>
<text x="121.5" y="64.9">15</text>
<text x="129.1" y="62.3">17</text>
<text x="129.1" y="64.9">16</text>
<text x="258.9" y="61">13</text>
<text x="258.9" y="63.6">14</text>
<text x="266.5" y="61">18</text>
<text x="266.5" y="63.6">17</text>
<text x="258.9" y="66.1">15</text>
<text x="266.5" y="66.1">16</text>
</g>
<g font-size="2.3" fill="#f00">
<text x="12.2" y="31.6">[16] 50R_MIPITX_L1N</text>
<text x="12.5" y="34.1">[16] 50R_MIPITX_L1P</text>
<text x="168.2" y="32.9">[16] 50R_MIPIRX_DN0</text>
<text x="168.4" y="35.4">[16] 50R_MIPIRX_DP0</text>
<text x="8.7" y="39.2">[16]</text>
<text x="8.7" y="41.7">[16]</text>
<text x="14.3" y="39.2">50R_MIPITX_CLK0N</text>
<text x="14.5" y="41.7">50R_MIPITX_CLK0P</text>
<text x="168.2" y="40.5">[16] 50R_MIPIRX_DN1</text>
<text x="12.2" y="46.8">[16] 50R_MIPITX_L0N</text>
<text x="168.4" y="43">[16] 50R_MIPIRX_DP1</text>
<text x="12.5" y="49.4">[16] 50R_MIPITX_L0P</text>
<text x="165.4" y="48.1">[16] 50R_MIPIRX_CLK0N</text>
<text x="165.7" y="50.6">[16] 50R_MIPIRX_CLK0P</text>
<text x="12.7" y="57">DSI_I2C_SDA_GPIO2</text>
<text x="13" y="54.4">DSI_I2C_SCL_GPIO3</text>
<text x="170.5" y="55.7">CSI_PWDN0_GPIO18</text>
<text x="30.5" y="61.8">+3V3</text>
<text x="169.2" y="63.3">CSI_I2C_SDA_GPIO17</text>
<text x="169.5" y="60.8">CSI_I2C_SCL_GPIO16</text>
<text x="189" y="73.7">+3V3</text>
<text x="21.1" y="119.7">DAC_PWML_GPIO33</text>
<text x="178.1" y="125.6">HP_L</text>
<text x="21.1" y="137.5">DAC_PWMR_GPIO34</text>
<text x="178.1" y="135.8">HP_R</text>
</g>
<g font-size="2.3" fill="#800000">
<text x="120.2" y="73.5">HEADER2X15P_1D0_SMD_YL002</text>
<text x="257.6" y="74.8">HEADER2X15P_1D0_SMD_YL002</text>
<text x="96.3" y="121">1%</text>
<text x="142" y="121">1%</text>
<text x="96.3" y="138.8">1%</text>
<text x="142" y="138.8">1%</text>
<text x="240.3" y="143.8">audio_5p_mj2135_5d6_14_7x7x6mm</text>
</g>
<g font-size="1.8">
<text x="31.7" y="1.9">5</text>
<text x="90.1" y="1.9">4</text>
<text x="148.5" y="1.9">3</text>
<text x="206.8" y="1.9">2</text>
<text x="265.2" y="1.9">1</text>
<text x=".7" y="29.8">D</text>
<text x="295.1" y="29.8">D</text>
<text x=".7" y="80.9">C</text>
<text x="295.1" y="80.9">C</text>
<text x=".7" y="132.1">B</text>
<text x="295.1" y="132.1">B</text>
<text x=".7" y="183.3">A</text>
<text x="295.1" y="183.3">A</text>
<text x="221.5" y="202.1">Date:</text>
<text x="235.2" y="202.1">Monday, August 21, 2023</text>
<text x="281" y="202.1">1.11</text>
<text x="31.7" y="209.2">5</text>
<text x="90.1" y="209.2">4</text>
<text x="148.5" y="209.2">3</text>
<text x="206.8" y="209.2">2</text>
<text x="221.5" y="205.6">Designed by:</text>
<text x="235.5" y="205.6">&lt;designer&gt;</text>
<text x="265.2" y="209.2">1</text>
<text x="272.1" y="205.6">Sheet:</text>
<text x="285" y="205.6">of</text>
</g>
<text font-size="1.7" x="272.3" y="202.1">Rev:</text>
</svg>
